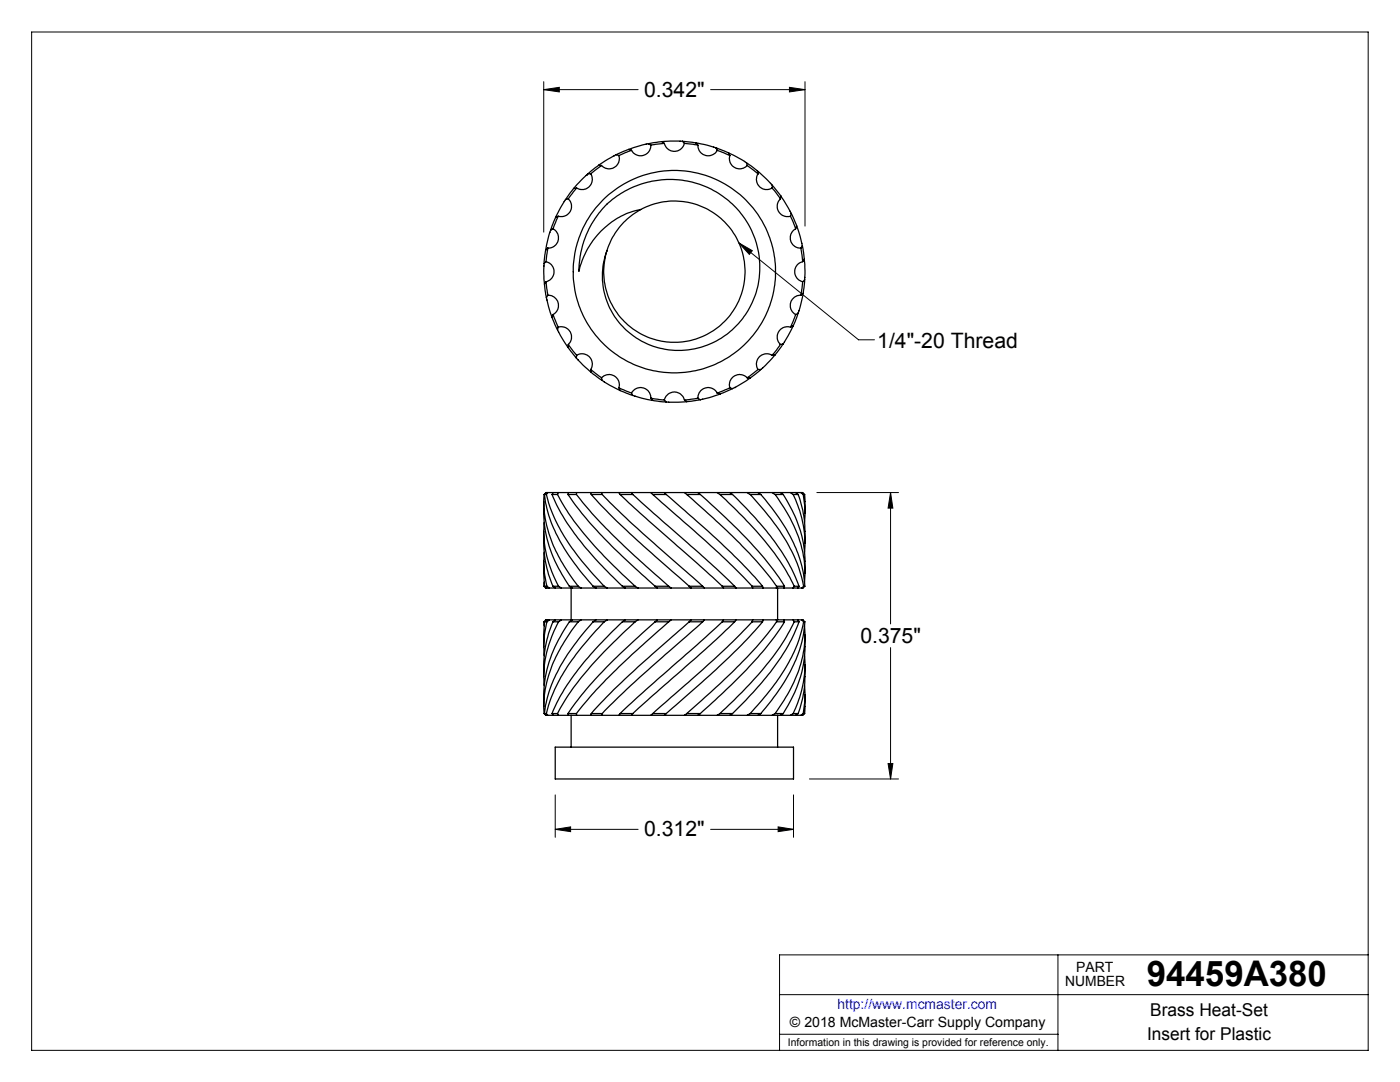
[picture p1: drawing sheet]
<svg xmlns="http://www.w3.org/2000/svg" width="279mm" height="216mm" viewBox="0 0 279 216" stroke-linecap="round" stroke-linejoin="round" font-family="sans-serif">
<g fill="none" stroke="#000" stroke-width=".2">
<path d="M6.3 6.4h266.7v203.2h-266.7zM108.5 17.9l3.1-.5v.9zM108.5 16.3v30M108.5 17.9h18.9M141.8 17.9h18.9M157.6 17.4l3.1 .5-3.1 .4zM160.7 16.3v28.8M147.5 48.5l2.6 1.5-.6 .8zM147.5 48.5l23.8 19.3h3.2M163 98.3h16.3M177.7 98.3l.5 3.1h-1zM177.7 98.3v26.2"/>
<path d="M177.7 129.2v26.2M110.8 158.6v8.5M158.4 158.6v8.5M161.5 155.4h17.8M177.2 152.4h1l-.5 3zM110.8 165.5l3.1-.5v.9zM110.8 165.5h16.6M141.8 165.5h16.6M155.3 165l3.1 .5-3.1 .4zM155.6 198.5h117.4M211.1 190.5v19.1M273 190.5h-117.4v19.1"/>
<path d="M155.6 206.4h55.5"/>
</g>
<g fill="#000">
<path d="M147.5 48.5l2.6 1.5-.6 .8z"/>
<path d="M110.8 165.5l3.1-.5v.9zM155.3 165l3.1 .5-3.1 .4zM177.2 152.4h1l-.5 3zM177.7 98.3l.5 3.1h-1zM157.6 17.4l3.1 .5-3.1 .4zM108.5 17.9l3.1-.5v.9z"/>
</g>
<g fill="none" stroke="#000" stroke-width=".25">
<path d="M112.9 39.8l-2 3.6M113.4 39.7a2.05 2.05 0 0 1 .4 2.5 2.05 2.05 0 0 1-2.4 .9M113.4 39.7l-.5 .1M114.5 37.6l-1.6 2.2M115.1 37.5l-1.7 2.2M115.1 37.5l-.6 .1M117 35h.1M117.3 34.7l-2.8 2.9M117.3 34.7h.6M117.9 34.7a2.03 2.03 0 0 1-.3 2.5 2.03 2.03 0 0 1-2.5 .3M119.5 33h.6M119.5 33l-2.2 1.7"/>
<path d="M120.1 33l-2.2 1.7M122.6 31.1h.1M123 30.9l-3.5 2.1M123 30.9l.5 .1M123.5 31v.2a2.04 2.04 0 0 1-1 2.2 2.04 2.04 0 0 1-2.4-.4M125.5 29.8l.5 .2M125.5 29.8l-2.5 1.1M126 30l-2.5 1M129 28.8h-.1M129.4 28.7l-3.9 1.1M129.4 28.7l.5 .3M129.9 29v.2a2.02 2.02 0 0 1-1.7 1.9 2.02 2.02 0 0 1-2.2-1.1"/>
<path d="M132.1 28.3l-2.7 .4M132.1 28.3l.5 .3M132.6 28.6l-2.7 .4M132.6 28.6v.2a2.05 2.05 0 0 0 2.1 1.4 2.05 2.05 0 0 0 1.9-1.6M135.7 28.2h.1M136.2 28.2l.4 .4M136.2 28.2l2.7 .3M136.2 28.2l-4.1 .1M136.6 28.6l2.7 .4M138.9 28.5l.4 .5M138.9 28.5l4 1M139.3 29v.2a2.02 2.02 0 0 0 1.6 1.9 2.02 2.02 0 0 0 2.2-1.1"/>
<path d="M142.4 29.4h.1M142.9 29.5l.2 .5M142.9 29.5l2.5 1M143.1 30l2.6 1M145.4 30.5l.3 .5M145.4 30.5l3.6 2M145.7 31l-.1 .2a2.04 2.04 0 0 0 1.1 2.2 2.04 2.04 0 0 0 2.4-.4M148.6 32.2h.1M149 32.5l.1 .5M149 32.5l2.2 1.6M149.1 33l2.2 1.7M151.2 34.1l.1 .6"/>
<path d="M151.2 34.1l2.9 2.9M151.3 34.7a2.03 2.03 0 0 0 .3 2.5 2.03 2.03 0 0 0 2.5 .3M153.8 36.6h.1M154.1 37.5l1.7 2.2M154.1 37v.5M154.1 37l1.7 2.1M155.8 39.7a2.06 2.06 0 0 0-.4 2.5 2.06 2.06 0 0 0 2.4 .9M155.8 39.1v.6M155.8 39.1l2.1 3.5M108.5 53.1h.1M108.6 52.6l-.1 1.8 .2 2.3M108.7 56.7l.3 2.7"/>
<path d="M108.9 49.9l-.3 2.7M109 56.2l.3 2.7M109 52.2a2.05 2.05 0 0 1 1.6 2 2.05 2.05 0 0 1-1.6 2M109 52.2l-.4 .4M109 56.2l-.3 .5M109 59.4l1.2 3.9M109.1 59.8v.1M109.3 58.9a2.05 2.05 0 0 1 2.1 1.5 2.05 2.05 0 0 1-1 2.4M109.3 49.5l-.3 2.7M109.3 49.5l-.4 .4M109.3 58.9l-.3 .5M109.7 46.4h.1"/>
<path d="M109.9 45.9l-1 4M110.4 45.6l.1 .1a2.03 2.03 0 0 1 .9 2.3 2.03 2.03 0 0 1-2.1 1.5M110.4 45.6l-.5 .3M110.9 43.4l-1 2.5M111.4 43.1l-1 2.5M111.4 43.1l-.5 .3M112.6 40.2h.1M120.8 41.1a18.1 18.1 0 0 1 30.6 9.2 16.3 16.3 0 0 1-22.4 18.2 14.9 14.9 0 0 1-6.5-21.5 14.1 14.1 0 0 1 5.4-5.2 16.2 16.2 0 0 0-12.4 12.3l.2-2.4a19.2 19.2 0 0 1 5.1-10.6zM127.9 41.8a14.1 14.1 0 0 1 20.4 9.2 14.1 14.1 0 0 1-14.2 17.3 14.1 14.1 0 0 1-13-18.3M157.7 42.2h.1M157.8 43.1l1 2.5M157.9 42.6l-.1 .5"/>
<path d="M157.9 42.6l1.1 2.5M158.8 45.6l-.1 .1a2.03 2.03 0 0 0-.9 2.3 2.03 2.03 0 0 0 2 1.5M159 45.1l-.2 .5M159 45.1l1.1 3.9M159.8 49.5l.4 2.7M159.8 58.9a2.05 2.05 0 0 0-2 1.5 2.05 2.05 0 0 0 1 2.4M160 48.5v.1M160.1 49l-.3 .5M160.1 49l.4 2.7M160.2 52.2a2.05 2.05 0 0 0-1.6 2 2.05 2.05 0 0 0 1.6 2M160.2 56.2l-.4 2.7M160.3 58.5l-1 4"/>
<path d="M160.5 51.7l-.3 .5M160.5 51.7l.2 2.3-.1 1.8M160.6 55.8l-.4 .4M160.6 55.8l-.2 2.1a.86 .86 0 0 1-.6 1M160.6 55.4h.1M110.2 63.3l1.1 2.5M110.4 62.8l1 2.5M110.4 62.8l-.2 .5M111.3 65.8l2 3.5M111.4 65.3a2.03 2.03 0 0 1 2.4 .9 2.03 2.03 0 0 1-.4 2.5M111.4 65.3l-.1 .5M111.4 66.2l.1 .1"/>
<path d="M113.3 69.3l1.7 2.2M113.4 68.7l1.7 2.2M113.4 68.7l-.1 .6M115 71.5l3 2.8M115.1 70.9v-.1a2.06 2.06 0 0 1 2.5 .4 2.06 2.06 0 0 1 .3 2.5M115.1 70.9l-.1 .6M115.4 71.8h.1M117.9 73.7l2.2 1.7M117.9 73.7l.1 .6M118 74.3l2.2 1.6M120.1 75.4a2.04 2.04 0 0 1 2.5-.4 2.04 2.04 0 0 1 .9 2.4M120.1 75.4l.1 .5"/>
<path d="M120.2 75.9l3.6 2M120.6 76.2h.1M123.5 77.4l2.5 1M123.5 77.4l.3 .5M123.8 77.9l2.5 1M126 78.4h.1a2.04 2.04 0 0 1 2.3-1 2.04 2.04 0 0 1 1.5 2M126 78.4l.3 .5M126.3 78.9l4 1M126.7 79.1h.1M129.9 79.4l2.7 .4M129.9 79.4l.4 .5M130.3 79.9l2.7 .3"/>
<path d="M132.6 79.8a2.07 2.07 0 0 1 2-1.6 2.07 2.07 0 0 1 2 1.6M132.6 79.8l.4 .4M136.6 79.8l.5 .4M139.3 79.4l-2.7 .4M139.3 79.4l.5 .4M139.8 79.8l-2.7 .4M140.2 79.7h.1M143.1 78.4a2.04 2.04 0 0 0-2.3-1 2.04 2.04 0 0 0-1.5 2M143.1 78.4l.6 .2M143.7 78.6l-3.9 1.2M145.7 77.4l-2.6 1M145.7 77.4l.5 .1"/>
<path d="M146.2 77.5l-2.5 1.1M146.6 77.3h.1M149.1 75.4a2.04 2.04 0 0 0-2.5-.4 2.04 2.04 0 0 0-.9 2.4M149.1 75.4h.6M149.7 75.4l-3.5 2.1M151.3 73.7l-2.2 1.7M151.3 73.7h.5M151.8 73.7l-2.1 1.7M152.2 73.4h.1M154.1 70.9l-.1-.1a2.06 2.06 0 0 0-2.5 .4 2.06 2.06 0 0 0-.2 2.5M154.7 70.8l-.6 .1M154.7 70.8l-2.9 2.9"/>
<path d="M155.8 68.7l-1.7 2.2M156.3 68.6l-.5 .1M156.3 68.6l-1.6 2.2M156.6 68.2h.1M157.8 65.3a2.04 2.04 0 0 0-2.4 .9 2.04 2.04 0 0 0 .4 2.5M158.3 65l-.5 .3M158.3 65l-2 3.6M158.8 62.8l-1 2.5M159.3 62.5l-.5 .3M159.3 62.5l-1 2.5M159.5 62l-.1 .1M108.7 98.7a29.9 29.9 0 0 0 6.7 14.7l3 3.6"/>
<path d="M108.7 98.7h.3M109 98.3l-.3 .4M109 98.3l-.4 .4a24.3 24.3 0 0 0 4.7 15.3l2.1 3M109 98.3h.3M109 98.7a36.5 36.5 0 0 0 8.9 15.3l2.7 3M109.3 98.3l-.3 .4M109.3 98.3h1.1M110.2 98.7a48.6 48.6 0 0 0 11 15.3l3 3M110.2 98.7h1.1M110.4 98.3l-.2 .4M110.4 98.3h1M111.3 98.7a61 61 0 0 0 12.3 15.3l3.2 3"/>
<path d="M111.4 98.3l-.1 .4M111.4 98.3h2M113.3 98.7a96.7 96.7 0 0 0 16.1 17.1l1.3 1.2M113.3 98.7h1.7M113.4 98.3l-.1 .4M113.4 98.3h1.7M115 98.7a123.8 123.8 0 0 0 17.1 17.1l1.4 1.2M115.1 98.3l-.1 .4M115.1 98.3h2.8M117.9 98.3l.1 .4M117.9 98.3h2.2M118 98.7a221.2 221.2 0 0 0 19.5 18.3"/>
<path d="M118 98.7h2.2M120.1 98.3l.1 .4M120.1 98.3h3.4M120.2 98.7l5.8 5.7 14.2 12.6M123.5 98.3l.3 .4M123.5 98.3h2.5M123.8 98.7l20.3 18.3M123.8 98.7h2.5M126 98.3l.3 .4M126 98.3h3.9M126.3 98.7l13.3 11.7 7 6.6M129.9 98.3l.4 .4"/>
<path d="M129.9 98.3h2.7M130.3 98.7l13.2 11.7 6.6 6.6M130.3 98.7h2.7M132.6 98.3l.4 .4M132.6 98.3h4M133 98.7l10.4 9.2a103.5 103.5 0 0 1 8.8 9.1M133.4 80.3h.1M136.6 98.3l.5 .4M136.6 98.3h2.7M137.1 80.2h-4.1M137.1 98.7l6.4 5.7a80.6 80.6 0 0 1 11.5 12.6M137.1 98.7h2.7"/>
<path d="M139.3 98.3l.5 .4M139.3 98.3h3.8M139.8 98.7l2.9 2.7a82.3 82.3 0 0 1 13.5 15l.4 .6M143.1 98.3l.6 .4M143.1 98.3h2.6M143.7 98.7a71.8 71.8 0 0 1 13.3 15.3l1.5 3M143.7 98.7h2.5M145.7 98.3l.5 .4M145.7 98.3h3.4M146.2 98.7a58 58 0 0 1 12 15.3l1.3 3M149.1 98.3l.6 .4M149.1 98.3h2.2"/>
<path d="M149.7 98.7a44.8 44.8 0 0 1 9.4 13.7l.9 2.8 .4 1.8M149.7 98.7h2.1M151.3 98.3l.5 .4M151.3 98.3h2.8M151.8 98.7a34.6 34.6 0 0 1 8.5 15.3l.3 3M154.1 98.3l.6 .4M154.1 98.3h1.7M154.7 98.7a27.2 27.2 0 0 1 6 15.3l-.2 2.2M154.7 98.7h1.6M155.8 98.3l.5 .4M155.8 98.3h2M156.3 98.7a25 25 0 0 1 4.4 13.3v2.4"/>
<path d="M157.8 98.3l.5 .4M157.8 98.3h1M158.3 98.7a22 22 0 0 1 2.2 11.5M158.3 98.7h1M158.8 98.3l.5 .4M158.8 98.3h1M159.3 98.7l.9 3.2 .3 1.5 .2 5M159.8 98.3l.5 .4M159.8 98.3h.4l.4 .4M160.3 98.7l.4 3.2-.2 2.3M160.3 98.7h.3M160.6 98.7l.1 3.8"/>
<path d="M108.5 100.1v2.4a26.1 26.1 0 0 0 5.1 14.5M108.5 106v2.4a22.5 22.5 0 0 0 1.8 8.6M108.5 112l.2 5M108.6 104.2a22.1 22.1 0 0 0 2.9 12.8M108.6 110.2l-.1 1.7 .1 2.1 .5 3M108.6 116.2l-.1 .8 .4 .3h.2M108.7 117l.4 .3M108.7 117h.4M109.1 117.3h.5M109.1 117l.5 .3M109.6 117.3h1.2M110.3 117l.5 .3"/>
<path d="M110.3 117h1.2M110.8 117.3h1.2M111.5 117l.5 .3M112 117.3h2.2M113.6 117l.6 .3M113.6 117h1.8M114 117.3v6.4M114.2 117.3h1.8M115.4 117l.6 .3M116 117.3h2.9M118.4 117l.5 .3M118.4 117h2.2"/>
<path d="M118.9 117.3h2.3M120.6 117l.6 .3M121.2 117.3h3.5M124.2 117l.5 .3M124.2 117h2.6M124.7 117.3h2.6M126.8 117l.5 .3M127.3 117.3h3.9M130.7 117h2.8M130.7 117l.5 .3M131.2 117.3h2.7M133.5 117l.4 .3"/>
<path d="M133.9 117.3h4M137.5 117l.4 .3M137.5 117h2.7M137.9 117.3h2.7M140.2 117l.4 .3M140.6 117.3h3.8M144.1 117h2.5M144.1 117l.3 .3M144.4 117.3h2.5M146.6 117l.3 .3M146.9 117.3h3.3M150.1 117l.1 .3"/>
<path d="M150.1 117h2.1M150.2 117.3h2.1M152.2 117l.1 .3M152.3 117.3h2.6M154.9 117.3h1.6M155 117l-.1 .3M155 117h1.6M155.2 117.3v6.4M156.5 117.3h1.8M156.6 117l-.1 .3M158.3 117.3h.9M158.5 117l-.2 .3"/>
<path d="M158.5 117h1M159.2 117.3h.9M159.5 117l-.3 .3M160.4 117l-.3 .3M160.4 117h.2M160.6 117l-.3 .3h-.2M108.7 124.1h.4M108.7 124.1l-.2 4.9M109.1 123.7l-.4 .4M109.1 123.7h.5M109.1 123.7h-.2l-.4 .4 .1 .8M109.1 124.1l-.5 2.9-.1 1.6 .1 2.2"/>
<path d="M109.6 123.7l-.5 .4M109.6 123.7h1.2M110.3 124.1h1.2M110.3 124.1a22.5 22.5 0 0 0-1.8 8.5v2.4M110.8 123.7l-.5 .4M110.8 123.7h1.2M111.5 124.1a22.1 22.1 0 0 0-2.9 12.7M112 123.7l-.5 .4M112 123.7h2.2M113.6 124.1h1.8M113.6 124.1a26.1 26.1 0 0 0-5.1 14.5v2.4M114.2 123.7l-.6 .4"/>
<path d="M114.2 123.7h1.8M115.4 124.1a29.3 29.3 0 0 0-6.8 15v3.3l.4 .3M116 123.7l-.6 .4M116 123.7h2.9M118.4 124.1h2.2M118.4 124.1a40.5 40.5 0 0 0-8.9 14l-.6 2.7-.2 1.6M118.9 123.7l-.5 .4M118.9 123.7h2.3M120.6 124.1a52.1 52.1 0 0 0-9.9 13.5l-.9 2.1-.8 2.7M121.2 123.7l-.6 .4M121.2 123.7h3.5M124.2 124.1h2.6"/>
<path d="M124.2 124.1a65.4 65.4 0 0 0-12.5 15l-1.5 3.3M124.7 123.7l-.5 .4M124.7 123.7h2.6M126.8 124.1l-.7 .6a77.3 77.3 0 0 0-13.3 15l-1.5 2.7M127.3 123.7l-.5 .4M127.3 123.7h3.9M130.7 124.1h2.8M130.7 124.1l-4.4 4a82 82 0 0 0-13 14.3M131.2 123.7l-.5 .4M131.2 123.7h2.7M133.5 124.1l-8.4 7.5a88.9 88.9 0 0 0-10.1 10.8M133.9 123.7l-.4 .4"/>
<path d="M133.9 123.7h4M137.5 124.1l-10.7 9.5a95.7 95.7 0 0 0-8.8 8.8M137.5 124.1h2.7M137.9 123.7l-.4 .4M137.9 123.7h2.7M140.2 124.1l-12.5 11-4.3 4-3.2 3.3M140.6 123.7l-.4 .4M140.6 123.7h3.8M144.1 124.1l-16.9 15-3.4 3.3M144.1 124.1h2.5M144.4 123.7l-.3 .4M144.4 123.7h2.5"/>
<path d="M146.6 124.1l-5.9 5.5-14.4 12.8M146.9 123.7l-.3 .4M146.9 123.7h3.3M150.1 124.1l-3.9 4-3.7 3.5-12.2 10.8M150.1 124.1h2.1M150.2 123.7l-.1 .4M150.2 123.7h2.1M152.2 124.1a167.9 167.9 0 0 1-18 17.2l-1.2 1.1M152.3 123.7l-.1 .4M152.3 123.7h2.6M154.9 123.7l.1 .4M154.9 123.7h1.6"/>
<path d="M155 124.1a106.7 106.7 0 0 1-16.7 17.2l-1.2 1.1M155 124.1h1.6M156.5 123.7l.1 .4M156.5 123.7h1.8M156.6 124.1a74.9 74.9 0 0 1-13.3 15l-3.5 3.3M158.3 123.7l.2 .4M158.3 123.7h.9M158.5 124.1a56.3 56.3 0 0 1-12 15.6l-2.8 2.7M158.5 124.1h1M159.2 123.7l.3 .4M159.2 123.7h.9M159.5 124.1a43.6 43.6 0 0 1-10.1 15l-3.2 3.3"/>
<path d="M160.1 123.7l.3 .4M160.1 123.7h.2l.3 .4M160.4 124.1a33.6 33.6 0 0 1-8.3 15.6l-2.4 2.7M160.4 124.1h.2M160.5 124.9a23.9 23.9 0 0 1-4.7 15.9l-1.1 1.6M160.5 130.8a21.5 21.5 0 0 1-2.2 11.6M160.5 136.8l.2 2.3-.4 3.3M160.6 124.1a27.2 27.2 0 0 1-6.2 15l-2.6 3.3M160.7 126.7v2.3a24.5 24.5 0 0 1-4.4 13.4M160.7 132.6l-.1 3.5-.2 2-1.1 4.3M160.7 138.6l-.1 3.8M108.7 142.4h.3"/>
<path d="M108.7 142.4l.3 .3M109 142.7h.3M109 142.4l.3 .3M109.3 142.7h1.1M110.2 142.4h1.1M110.2 142.4l.2 .3M110.4 142.7h1M110.8 149.1h47.6v6.3h-47.6zM111.3 142.4l.1 .3M111.4 142.7h2M113.3 142.4h1.7M113.3 142.4l.1 .3"/>
<path d="M113.4 142.7h1.7M114 142.7v6.4M115 142.4l.1 .3M115.1 142.7h2.8M117.9 142.7h2.2M118 142.4l-.1 .3M118 142.4h2.2M120.1 142.7h3.4M120.2 142.4l-.1 .3M123.5 142.7h2.5M123.8 142.4h2.5M123.8 142.4l-.3 .3"/>
<path d="M126 142.7h3.9M126.3 142.4l-.3 .3M129.9 142.7h2.7M130.3 142.4l-.4 .3M130.3 142.4h2.7M132.6 142.7h4M133 142.4l-.4 .3M136.6 142.7h2.7M137.1 142.4l-.5 .3M137.1 142.4h2.7M139.3 142.7h3.8M139.8 142.4l-.5 .3"/>
<path d="M143.1 142.7h2.6M143.7 142.4l-.6 .3M143.7 142.4h2.5M145.7 142.7h3.4M146.2 142.4l-.5 .3M149.1 142.7h2.2M149.7 142.4l-.6 .3M149.7 142.4h2.1M151.3 142.7h2.8M151.8 142.4l-.5 .3M154.1 142.7h1.7M154.7 142.4l-.6 .3"/>
<path d="M154.7 142.4h1.6M155.2 142.7v6.4M155.8 142.7h2M156.3 142.4l-.5 .3M157.8 142.7h1M158.3 142.4l-.5 .3M158.3 142.4h1M158.8 142.7h1M159.3 142.4l-.5 .3M160.3 142.4l-.5 .3M160.3 142.4h.3M160.6 142.4l-.4 .3h-.4"/>
<circle cx="134.6" cy="54.2" r="20.2"/>
</g>
<text font-size="7.1" x="228.9" y="196.8">94459A380</text>
<g font-size="4.2">
<text x="128.6" y="19.3">0.342&quot;</text>
<text x="175.1" y="69.4">1/4&quot;-20 Thread</text>
<text x="171.7" y="128.3">0.375&quot;</text>
<text x="128.6" y="166.9">0.312&quot;</text>
</g>
<g font-size="3.5">
<text x="229.6" y="202.8">Brass Heat-Set</text>
<text x="228.9" y="207.5">Insert for Plastic</text>
</g>
<g font-size="2.8">
<text x="212.6" y="196.8">NUMBER</text>
<text x="214.8" y="194">PART</text>
<text x="157.7" y="205">© 2018 McMaster-Carr Supply Company</text>
</g>
<text font-size="2.8" fill="#00f" x="167.1" y="201.4">http://www.mcmaster.com</text>
<text font-size="2.1" x="157.3" y="208.6">Information in this drawing is provided for reference only.</text>
</svg>
